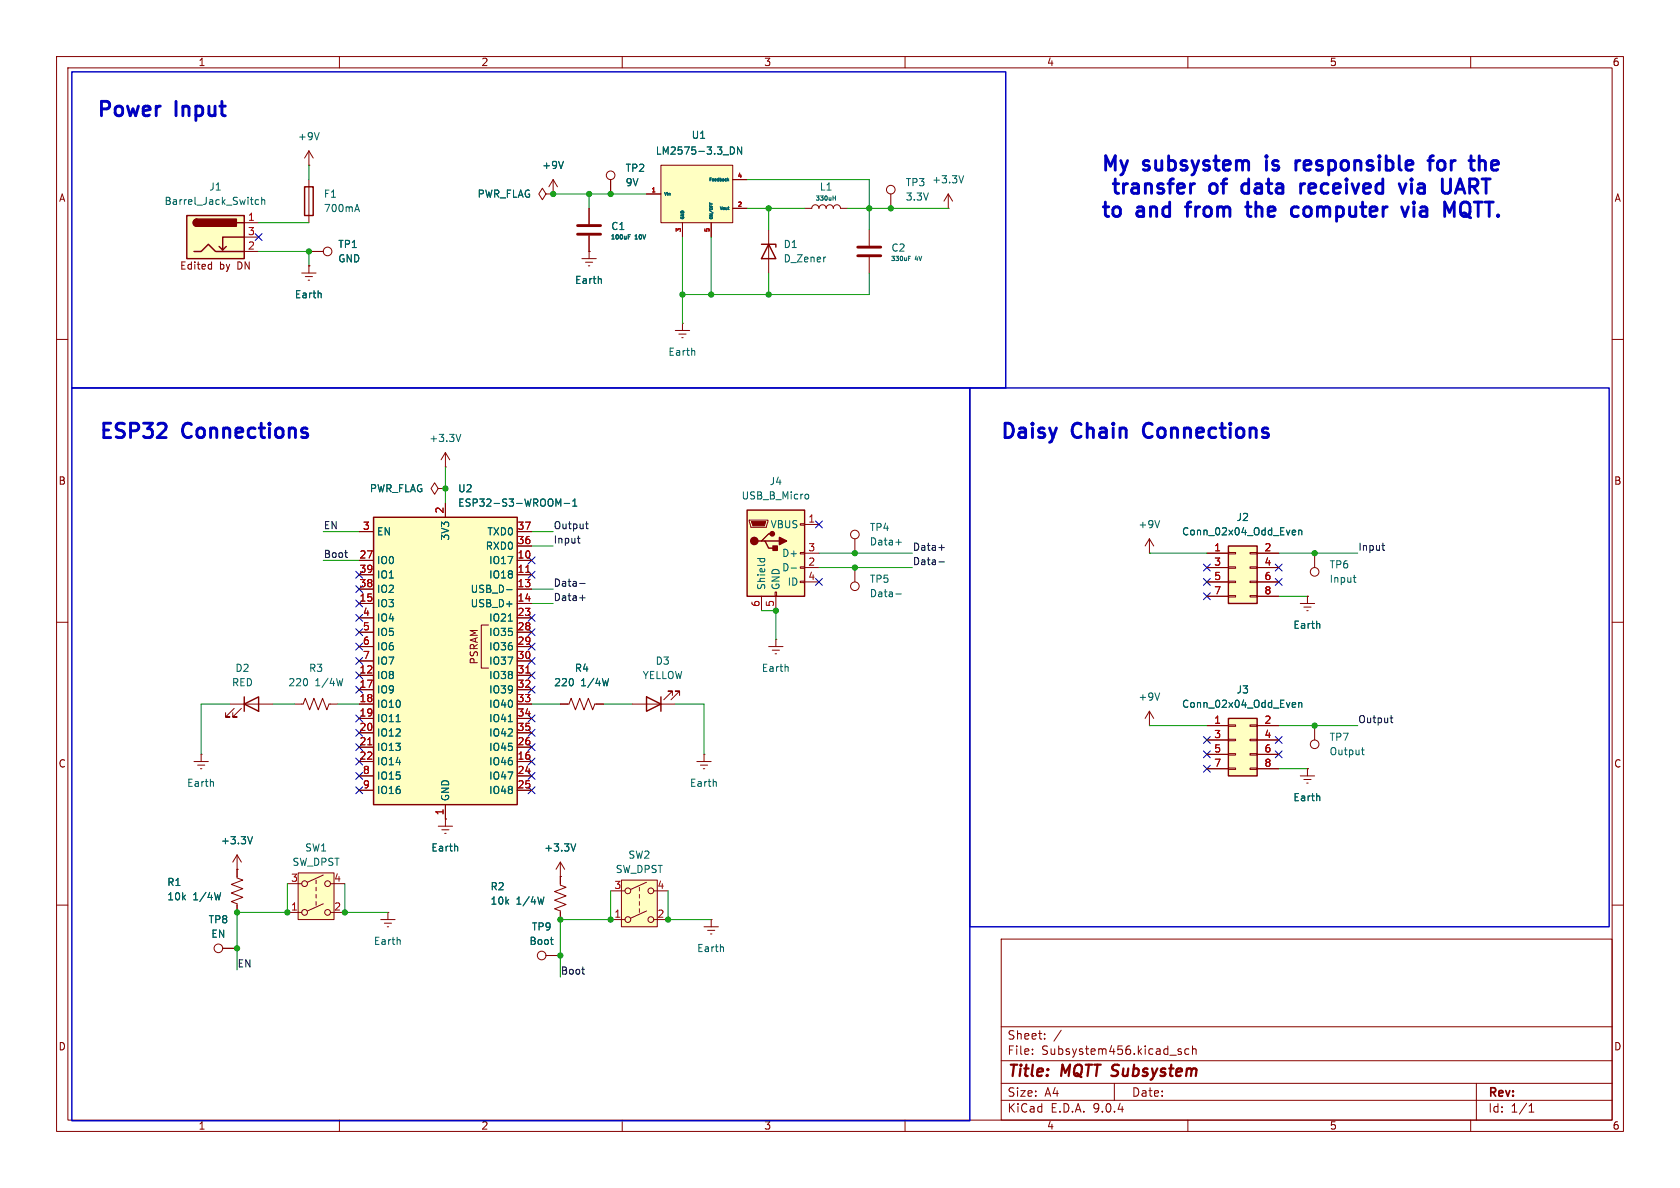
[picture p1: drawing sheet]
<svg xmlns="http://www.w3.org/2000/svg" width="297mm" height="210mm" viewBox="0 0 297 210" stroke-linecap="round" stroke-linejoin="round" font-family="sans-serif">
<g fill="none" stroke="#840000" stroke-width=".18">
<path d="M10 10h277v190h-277zM12 12h273v186h-273zM60 10v2M110 10v2M160 10v2M210 10v2M260 10v2M10 60h2M285 60h2M151.1 95.3v2.5M10 110h2M135.9 114.3h2.5"/>
<path d="M136.5 114.9h1.3M137 115.6h.3M137.2 113h.1M137.2 113v1.3M151.1 100.3v2.6M285 110h2M229.9 137.2h2.5M230.5 137.8h1.3M231 138.4h.3M231.1 135.9h.1M231.1 135.9v1.3M99.1 152.4v4.1l1 .3-2.1 .8 2.1 .8-2.1 .7 2.1 .8-2.1 .8 1.1 .3v1.6"/>
<path d="M99.1 154.9h.1M99.1 152.4l-.8 1.3M99.1 152.4l.7 1.3M10 160h2M177 166h108v32h-108zM285 160h2M60 198v2M110 198v2M160 198v2M177 194.5h108M177 191.5h108M177 187.5h108"/>
<path d="M177 181.5h108M182.5 186.3v.1M182.5 185.5v.1M184.7 183.6v.1M184.7 182.8v.1M187.6 182.1l-1.3 2M197 191.5v3M208.3 185.8l.5 .2 .1 .2-.2 .2-.5-.1M208.3 185.5h.5M210 198v2M210.2 185.5l-.5-.1-.2 .3v.4l.1 .2h.6M210.8 185.5l.2-.1 .4 .1 .1 .9"/>
<path d="M210.8 184.9v1.5M260 198v2M261 191.5v6.5M270.3 196.6h.9M270.3 195.5l.4-.4v1.5"/>
<circle cx="151.1" cy="94.5" r=".76"/>
<circle cx="151.1" cy="103.6" r=".76"/>
</g>
<path d="M158.4 95.9h.9M139.3 117.9v.8M158.4 105h.9M96.2 158.6l-.3 1.2M101.8 149.2l-.4 1.2M233.3 140.8v.7" fill="none" stroke="#006464" stroke-width=".18"/>
<path d="M33 38.1h10.2v7.6h-10.2z" fill="#ffffc2"/>
<path d="M33 38.1h10.2v7.6h-10.2zM34.8 38.7a.64 .64 0 0 0-.6 .7 .64 .64 0 0 0 .6 .6M41.9 39.4h1.3M34.3 44.5h1.3l1.2-1.3 1.3 1.3h5.1M40 43.6l-.6 .6M43.2 41.9h-3.8v2.3l-.7-.6M114.3 123.2l2.5 1.3-2.5 1.2zM116.8 123.2v2.5" fill="none" stroke="#840000" stroke-width=".25"/>
<g fill="#840000" stroke="#840000" stroke-width=".25">
<path d="M34.3 38.9l.5-.2v1.3a.63 .63 0 0 1-.6-.4 .63 .63 0 0 1 .1-.7z"/>
<path d="M34.8 38.7h7v1.3h-7z"/>
</g>
<path d="M43.2 39.4h2.5M37 46.7l.4 .1M37.4 46.3v1.3M37.4 47.5l-.4 .1M43.2 41.9h2.5M43.2 44.5h2.5M111.8 124.5h7.6M118.9 122.9v-.7h-.8h.8l-1.6 1.5M120.1 122.9v-.7h-.7h.7l-1.5 1.5" fill="none" stroke="#840000" stroke-width=".18"/>
<path d="M45.7 35.4l-.3-.1-.3 .2 .1 .6h.5M46.3 35.4l.1-.1 .3 .1 .1 .7M46.3 34.9v1.2" fill="none" stroke="#006464" stroke-width=".18"/>
<path d="M66 91.4h25.4v50.8h-25.4z" fill="#ffffc2"/>
<path d="M66 91.4h25.4v50.8h-25.4z" fill="none" stroke="#840000" stroke-width=".25"/>
<g fill="none" stroke="#840000" stroke-width=".18">
<path d="M63.5 94h2.5M63.5 99.1h2.5M77.5 86.4l-.7-1.1-.6 1.1 .6 1 .7-1h1.2M78.7 86.4h.1M78.7 88.9v2.5M91.4 94h2.6M91.4 99.1h2.6M91.4 96.5h2.6M63.5 101.6h2.5M63.5 104.1h2.5M63.5 106.7h2.5M63.5 109.2h2.5"/>
<path d="M63.5 111.8h2.5M63.5 114.3h2.5M63.5 116.8h2.5M63.5 119.4h2.5M86.4 110.5h-1.3v7.6h1.3M91.4 101.6h2.6M91.4 104.1h2.6M91.4 106.7h2.6M91.4 109.2h2.6M91.4 111.8h2.6M91.4 114.3h2.6M91.4 116.8h2.6"/>
<path d="M91.4 119.4h2.6M52.1 124.5h1.5l.4-1.1 .7 2.1 .8-2.1 .8 2.1 .7-2.1 .8 2.1 .4-1h1.5M63.5 121.9h2.5M63.5 124.5h2.5M63.5 127h2.5M63.5 129.5h2.5M63.5 132.1h2.5M63.5 134.6h2.5M63.5 137.2h2.5M63.5 139.7h2.5M91.4 121.9h2.6M91.4 124.5h2.6"/>
<path d="M91.4 127h2.6M91.4 129.5h2.6M91.4 132.1h2.6M91.4 134.6h2.6M91.4 137.2h2.6M91.4 139.7h2.6M123.2 134.6h2.5M123.8 135.3h1.3M124.3 135.9h.3M124.5 133.4h.1M124.5 133.4v1.2M78.7 142.2v2.6"/>
<path d="M124.5 163.8h2.5M125.1 164.5h1.3M125.6 165.1h.3M125.7 162.6h.1M125.7 162.6v1.2"/>
</g>
<path d="M98.7 89.1l.4-.9v1.3M99.7 89h1M101.3 89.5h.7M101.3 88.6l.3-.4v1.3M60.6 120l-.3 1.2M89.6 104.2h.9M89.9 109.8h.7M70 127.6h.8M89.9 127.6h.7M126.6 138.2v.8M127.8 167.4l.1 .8" fill="none" stroke="#006464" stroke-width=".18"/>
<path d="M93 101.2h.7M93 119h.7M65 131.7h.7" fill="none" stroke="#a90000" stroke-width=".18"/>
<path d="M109.9 155.6h6.3v8.2h-6.3z" fill="#ffffc2"/>
<g fill="none" stroke="#840000" stroke-width=".18">
<path d="M104.1 36.8v2.8M107.9 31.8v2.5M102.9 45.7h2.5M103.5 46.4h1.3M104 47h.3M104.1 44.5h.1M104.1 41.7v4M119.4 58.4h2.5M120 59.1h1.3M120.5 59.7h.3M120.6 57.2h.1M120.6 57.2v1.2"/>
<path d="M153.7 40.6v2.8M153.7 45.5v2.8M78.7 82.6h.1M78.7 80l-.7 1.3M78.7 80l.8 1.3M78.7 80v2.6M203.2 97.8h.1M203.2 95.3l-.8 1.2M203.2 95.3l.8 1.2M203.2 95.3v2.5M40.6 124.5h7.7M41.4 125.2l-1.5 1.5h.7h-.7v-.7"/>
<path d="M42.7 125.2l-1.6 1.5h.8h-.8v-.7M99.1 124.5h1.5l.4-1.1 .7 2.1 .8-2.1 .8 2.1 .7-2.1 .8 2.1 .4-1h1.5M107.9 157.5h2.6M109.9 155.6h6.3v8.2h-6.3zM113 156.8v.7M113 158.1v.7M113 159.4v.6M114.3 156l-2.8 1.2M115.6 157.5h2.5M39.4 167.6h2.5M107.9 162.6h2.6M113 160.7v.6"/>
<path d="M114.3 161l-2.8 1.3M115.6 162.6h2.5"/>
<circle cx="107.9" cy="31" r=".76"/>
<circle cx="111" cy="157.5" r=".51"/>
<circle cx="115.1" cy="157.5" r=".51"/>
<circle cx="38.6" cy="167.6" r=".76"/>
<circle cx="111" cy="162.6" r=".51"/>
<circle cx="115.1" cy="162.6" r=".51"/>
</g>
<path d="M106.3 49.3v.8M111.1 41.9h.2M111.1 41.5h.3M160.6 45.7h.2M160.6 45.3h.4M81.5 76.8l-.5 1.2M122.8 62v.8M205 92l-.4 1.3M107.6 120l-.3 1.2" fill="none" stroke="#006464" stroke-width=".18"/>
<path d="M102.1 39.9h4.1M102.1 41.4h4.1M151.6 43.7h4.1M151.6 45.2h4.1" fill="none" stroke="#840000" stroke-width=".51"/>
<path d="M43.2 124.5l2.5-1.3v2.5zM43.2 123.2v2.5" fill="none" stroke="#840000" stroke-width=".25"/>
<path d="M116.8 29.2h12.7v10.2h-12.7z" fill="#ffffc2"/>
<path d="M114.3 34.3h2.5M116.8 29.2h12.7v10.2h-12.7zM120.6 39.4v2.5M125.7 39.4v2.5M129.5 31.8h2.6M129.5 36.8h2.6" fill="none" stroke="#840000" stroke-width=".18"/>
<g fill="none" stroke="#006464" stroke-width=".18">
<path d="M117.5 34l.2 .5 .1-.5M118 34h.1M118 34v.1M125.4 37.2l.7 .4M125.4 35.8v.3M125.7 35.9v.2M125.8 31.5h-.3v.5M127 31.5v.5M127.3 31.5v.5M127.3 36.5l.2 .6 .2-.6M128.6 31.5v.5M128.7 36.7h.2"/>
<path d="M128.7 31.8l.1 .2M128.8 36.5v.5l.1 .1M128.8 31.6l-.2 .2M129.1 26a.64 .64 0 0 1 .8 .6 .64 .64 0 0 1-.8 .6M131.1 26v1.2l-.7-1.2v1.2"/>
</g>
<path d="M217.2 96.5h5v10.2h-5z" fill="#ffffc2"/>
<path d="M217.2 96.5h5v10.2h-5z" fill="none" stroke="#840000" stroke-width=".25"/>
<g fill="none" stroke="#840000" stroke-width=".18">
<path d="M213.4 97.8h3.8M217.2 97.7h1.2v.2h-1.2zM221 97.7h1.2v.2h-1.2zM222.2 97.8h3.9M232.4 97.8v2.5M213.4 100.3h3.8M213.4 102.9h3.8M213.4 105.4h3.8M217.2 100.2h1.2v.3h-1.2zM217.2 102.7h1.2v.3h-1.2zM217.2 105.3h1.2v.2h-1.2zM221 100.2h1.2v.3h-1.2z"/>
<path d="M221 102.7h1.2v.3h-1.2zM221 105.3h1.2v.2h-1.2zM222.2 100.3h3.9M222.2 102.9h3.9M222.2 105.4h3.9M229.9 106.7h2.5M230.5 107.3h1.3M231 108h.3M231.1 105.4h.1M231.1 105.4v1.3M203.2 128.3h.1M203.2 125.7l-.8 1.3"/>
<path d="M203.2 125.7l.8 1.3M203.2 125.7v2.6M232.4 128.3v2.5"/>
<circle cx="232.4" cy="101.1" r=".76"/>
<circle cx="232.4" cy="131.6" r=".76"/>
</g>
<path d="M228.6 93.7l.4 .1 .1 .2-.7 .1M229 94.5l-.4 .1M229.6 93.8l.2-.1 .3 .1v.8M229.6 93.7v.9M233.3 110.3v.8M239.2 102.1h.5M239.4 102.8l.3 .1M205 122.5l-.4 1.3M240.7 132.6h.5M240.9 132.2v1l.3 .2" fill="none" stroke="#006464" stroke-width=".18"/>
<path d="M217.2 127h5v10.2h-5z" fill="#ffffc2"/>
<path d="M53.8 33h1.6v5.1h-1.6zM217.2 127h5v10.2h-5z" fill="none" stroke="#840000" stroke-width=".25"/>
<g fill="none" stroke="#840000" stroke-width=".18">
<path d="M54.6 29.2h.1M54.6 26.7l-.8 1.2M54.6 26.7l.8 1.2M54.6 26.7v2.5M54.6 31.8v7.6M97.8 34.3h.1M97.8 31.8l-.8 1.2M97.8 31.8l.8 1.2M97.8 31.8v2.5M167.6 36.8h.1M167.6 34.3l-.7 1.3M167.6 34.3l.8 1.3"/>
<path d="M167.6 34.3v2.5M54.6 44.5h2.5M213.4 128.3h3.8M213.4 130.8h3.8M213.4 133.4h3.8M213.4 135.9h3.8M217.2 128.1h1.2v.3h-1.2zM217.2 130.7h1.2v.2h-1.2zM217.2 133.2h1.2v.3h-1.2zM217.2 135.8h1.2v.2h-1.2zM221 128.1h1.2v.3h-1.2zM221 130.7h1.2v.2h-1.2z"/>
<path d="M221 133.2h1.2v.3h-1.2zM221 135.8h1.2v.2h-1.2zM222.2 128.3h3.9M222.2 130.8h3.9M222.2 133.4h3.9M222.2 135.9h3.9"/>
<circle cx="57.9" cy="44.4" r=".76"/>
</g>
<path d="M56.4 23.4l-.4 1.3M62.8 37h.6M63.1 36.1l.5 1.3M99.6 28.5l-.4 1.3M170.4 31.1l-.5 1.2M228.6 124.2l.4 .1 .1 .2-.7 .1M229 125h-.4M229.6 124.3l.2-.1 .3 .1v.7M229.6 124.2v.8" fill="none" stroke="#006464" stroke-width=".18"/>
<path d="M52.7 154.3h6.4v8.3h-6.4z" fill="#ffffc2"/>
<g fill="none" stroke="#840000" stroke-width=".18">
<path d="M96.5 34.3l-.6-1-.7 1 .7 1 .6-1h1.3M97.8 34.3h.1M142.2 36.8h1.3a.64 .64 0 0 1 .6-.6 .64 .64 0 0 1 .7 .6 .64 .64 0 0 1 .6-.6 .64 .64 0 0 1 .6 .6 .64 .64 0 0 1 .7-.6 .64 .64 0 0 1 .6 .6 .64 .64 0 0 1 .7-.6 .64 .64 0 0 1 .6 .6h1.3M157.5 34.3v2.5M53.3 48.3h2.6M54 48.9h1.2M54.5 49.5h.2M54.6 47h.1M54.6 47v1.3M135.9 40.6v7.7M34.3 134.6h2.5M34.9 135.3h1.3"/>
<path d="M35.4 135.9h.3M35.6 133.4h.1M35.6 133.4v1.2M41.9 151.1v4.1l1 .4-2 .7 2 .8-2 .8 2 .7-2 .8 1 .4v1.5M41.9 153.7h.1M41.9 151.1l-.8 1.3M41.9 151.1l.8 1.3M50.8 156.2h2.5M52.7 154.3h6.4v8.3h-6.4zM55.9 155.6v.6M55.9 156.8v.7M55.9 158.1v.7"/>
<path d="M55.9 159.4v.6M57.1 154.7l-2.7 1.3M57.1 159.8l-2.7 1.2M58.4 156.2h2.6M77.5 146.1h2.5M78.1 146.7h1.3M78.6 147.3h.3M78.7 144.8h.1M78.7 144.8v1.3M50.8 161.3h2.5M58.4 161.3h2.6M67.3 162.6h2.5"/>
<path d="M67.9 163.2h1.3M68.5 163.8h.2M68.6 161.3h.1M68.6 161.3v1.3M96.5 168.9h2.6"/>
<circle cx="157.5" cy="33.5" r=".76"/>
<circle cx="53.8" cy="156.2" r=".51"/>
<circle cx="57.9" cy="156.2" r=".51"/>
<circle cx="53.8" cy="161.3" r=".51"/>
<circle cx="57.9" cy="161.3" r=".51"/>
<circle cx="95.8" cy="168.9" r=".76"/>
</g>
<path d="M147.3 35h.4M147.7 34.6v.8M56.7 51.9l.1 .7M145.9 45.5h.1M37.7 138.2v.8M39 157.8l-.3 1.3M44.6 147.9l-.4 1.3M80.9 149.7v.7M70.7 166.2l.1 .7M97.3 166.1h.5M97.7 166.9h.1" fill="none" stroke="#006464" stroke-width=".18"/>
<path d="M134.6 43.2h2.6v.5M135.9 43.2l1.3 2.5h-2.6z" fill="none" stroke="#840000" stroke-width=".25"/>
<path d="M132.1 90.2h10.1v15.2h-10.1z" fill="#ffffc2"/>
<path d="M132.1 90.2h10.1v15.2h-10.1zM134.6 95.6h.7l.6 1.3h1.3M135.3 95.6h2.5M136.5 94.4h-.6l-1.3 1.2h-.6" fill="none" stroke="#840000" stroke-width=".25"/>
<g fill="none" stroke="#840000" stroke-width=".18">
<path d="M97.8 34.3h.1M104.1 36.8v2.8M107.9 31.8v2.5M114.3 34.3h2.5M120.6 39.4v2.5M125.7 39.4v2.5M129.5 31.8h2.6M129.5 36.8h2.6M54.6 47h.1M54.6 44.5h2.5M104.1 44.5h.1M104.1 41.7v2.8"/>
<path d="M63.5 94h2.5M63.5 99.1h2.5M78.7 86.4h.1M78.7 88.9v2.5M91.4 94h2.6M91.4 99.1h2.6M91.4 96.5h2.6M132.5 91.9h3.3v.3l-.3 1h-2.8zM141.5 92.6h.7v.2h-.7zM141.5 97.7h.7v.2h-.7zM142.2 92.7h2.6M142.2 97.8h2.6"/>
<path d="M213.4 97.8h3.8M222.2 97.8h3.9M63.5 101.6h2.5M63.5 104.1h2.5M63.5 106.7h2.5M63.5 109.2h2.5M63.5 111.8h2.5M63.5 114.3h2.5M63.5 116.8h2.5M63.5 119.4h2.5M91.4 101.6h2.6M91.4 104.1h2.6"/>
<path d="M91.4 106.7h2.6M91.4 109.2h2.6M91.4 111.8h2.6M91.4 114.3h2.6M91.4 116.8h2.6M91.4 119.4h2.6M134.6 105.4v2.6M137 104.6h.3v.8h-.3zM137.2 105.4v2.6M141.5 100.2h.7v.3h-.7zM141.5 102.7h.7v.3h-.7zM142.2 100.3h2.6"/>
<path d="M142.2 102.9h2.6M213.4 100.3h3.8M213.4 102.9h3.8M213.4 105.4h3.8M222.2 100.3h3.9M222.2 102.9h3.9M222.2 105.4h3.9M231.1 105.4h.1M63.5 121.9h2.5M63.5 124.5h2.5M63.5 127h2.5M63.5 129.5h2.5"/>
<path d="M63.5 132.1h2.5M63.5 134.6h2.5M63.5 137.2h2.5M63.5 139.7h2.5M91.4 121.9h2.6M91.4 124.5h2.6M91.4 127h2.6M91.4 129.5h2.6M91.4 132.1h2.6M91.4 134.6h2.6M91.4 137.2h2.6M91.4 139.7h2.6"/>
<path d="M99.1 124.5h1.2M105.4 124.5h1.3M213.4 128.3h3.8M213.4 130.8h3.8M213.4 133.4h3.8M213.4 135.9h3.8M222.2 128.3h3.9M222.2 130.8h3.9M222.2 133.4h3.9M222.2 135.9h3.9M231.1 135.9h.1M41.9 153.7h.1"/>
<path d="M41.9 153.7v1.2M78.7 144.8h.1M78.7 142.2v2.6M99.1 154.9h.1M99.1 154.9v1.3M39.4 167.6h2.5M41.9 160v1.3M96.5 168.9h2.6M99.1 161.3v1.3"/>
</g>
<path d="M132.8 92.2h2.6l-.3 .8h-2z" fill="#840000" stroke="#840000" stroke-width=".18"/>
<g fill="#840000" stroke="#840000" stroke-width=".25">
<path d="M136.7 96.5h.7v.8h-.7z"/>
<path d="M137.8 95l1.3 .6-1.3 .7z"/>
<circle cx="133.3" cy="95.6" r=".63"/>
<circle cx="136.5" cy="94.4" r=".38"/>
</g>
<g fill="none" stroke="#006464" stroke-width=".18">
<path d="M99.6 28.5l-.4 1.3M117.5 34l.2 .5 .1-.5M118 34h.1M118 34v.1M125.4 37.2l.7 .4M125.4 35.8v.3M125.7 35.9v.2M125.8 31.5h-.3v.5M127 31.5v.5M127.3 31.5v.5M127.3 36.5l.2 .6 .2-.6M128.6 31.5v.5"/>
<path d="M128.7 36.7h.2M128.7 31.8l.1 .2M128.8 36.5v.5l.1 .1M128.8 31.6l-.2 .2M129.1 26a.64 .64 0 0 1 .8 .6 .64 .64 0 0 1-.8 .6M131.1 26v1.2l-.7-1.2v1.2M56.7 51.9l.1 .7M106.3 49.3v.8M111.1 41.9h.2M111.1 41.5h.3M98.7 89.1l.4-.9v1.3M99.7 89h1"/>
<path d="M101.3 89.5h.7M101.3 88.6l.3-.4v1.3M133.9 98.7h1.3M134.4 98.7v.4M135.1 98.7l.1 .4M142.5 87.4h.3l.2 .2-.1 .5-.4 .1M228.6 93.7l.4 .1 .1 .2-.7 .1M229 94.5l-.4 .1M229.6 93.8l.2-.1 .3 .1v.8M229.6 93.7v.9M89.6 104.2h.9M89.9 109.8h.7"/>
<path d="M107.6 120l-.3 1.2M139.9 100.4h.9M233.3 110.3v.8M70 127.6h.8M89.9 127.6h.7M228.6 124.2l.4 .1 .1 .2-.7 .1M229 125h-.4M229.6 124.2v.8M229.6 124.3l.2-.1 .3 .1v.7M39 157.8l-.3 1.3M44.6 147.9l-.4 1.3M80.9 149.7v.7"/>
<path d="M96.2 158.6l-.3 1.2M101.8 149.2l-.4 1.2M233.3 140.8v.7M97.3 166.1h.5M97.7 166.9h.1"/>
</g>
<g fill="none" stroke="#0f0f0f" stroke-width=".18">
<path d="M60.9 97.7h.5M61.3 98.5h.1M102.1 95.2h.4M102.3 95.9l.2 .1M103.5 92.6h.5M103.7 92.2v1.1l.3 .2M166 99.3h1M166 96.8h1M244.3 96.4h.5M244.5 97.2l.3 .1M102.5 103.1h1M102.5 105.7h1"/>
<path d="M245.8 126.9h.4M245.9 126.5v1.1l.3 .2M102.8 171.4h.5M103.2 172.2h.1"/>
</g>
<g fill="none" stroke="#009600" stroke-width=".18">
<path d="M45.7 39.4h8.9M54.6 29.2v2.6M97.8 34.3h16.5M104.1 34.3v2.5M132.1 36.8h10.1M132.1 31.8h21.6v8.8M135.9 36.8v3.8M149.9 36.8h17.7M45.7 44.5h8.9v2.5M120.6 41.9v15.3M125.7 41.9v10.2M135.9 48.3v3.8"/>
<path d="M153.7 48.3v3.8h-33.1M57.1 94h6.4M57.1 99.1h6.4M78.7 82.6v6.3M94 94h3.8M94 96.5h3.8M144.8 97.8h16.5M203.2 97.8h10.2M226.1 97.8h13.9M94 106.7h3.8M94 104.1h3.8M134.6 108h2.6v5"/>
<path d="M144.8 100.3h16.5M226.1 105.4h5M40.6 124.5h-5v8.9M48.3 124.5h3.8M59.7 124.5h3.8M94 124.5h5.1M106.7 124.5h5.1M119.4 124.5h5.1v8.9M203.2 128.3h10.2M226.1 128.3h13.9M226.1 135.9h5M50.8 156.2v5.1h-8.9v10.2"/>
<path d="M61 156.2v5.1h7.6M107.9 157.5v5.1h-8.8v10.1M118.1 157.5v5.1h7.6"/>
</g>
<g fill="none" stroke="#000084" stroke-width=".18">
<path d="M45.1 41.3l1.2 1.2M46.3 41.3l-1.2 1.2M93.4 98.5l1.2 1.2M94.6 98.5l-1.2 1.2M144.2 92.1l1.2 1.2M145.4 92.1l-1.2 1.2M212.8 99.7l1.2 1.2M214 99.7l-1.2 1.2M225.5 99.7l1.2 1.2M226.7 99.7l-1.2 1.2M62.9 113.7l1.2 1.2M62.9 103.5l1.2 1.2"/>
<path d="M62.9 106.1l1.2 1.2M62.9 108.6l1.2 1.2M62.9 116.2l1.2 1.2M62.9 118.8l1.2 1.2M62.9 111.2l1.2 1.2M62.9 101l1.2 1.2M64.1 113.7l-1.2 1.2M64.1 103.5l-1.2 1.2M64.1 106.1l-1.2 1.2M64.1 108.6l-1.2 1.2M64.1 116.2l-1.2 1.2M64.1 118.8l-1.2 1.2"/>
<path d="M64.1 111.2l-1.2 1.2M64.1 101l-1.2 1.2M93.4 101l1.2 1.2M93.4 111.2l1.2 1.2M93.4 108.6l1.2 1.2M93.4 113.7l1.2 1.2M93.4 118.8l1.2 1.2M93.4 116.2l1.2 1.2M94.6 101l-1.2 1.2M94.6 111.2l-1.2 1.2M94.6 108.6l-1.2 1.2M94.6 113.7l-1.2 1.2"/>
<path d="M94.6 118.8l-1.2 1.2M94.6 116.2l-1.2 1.2M144.2 102.3l1.2 1.2M145.4 102.3l-1.2 1.2M212.8 102.3l1.2 1.2M212.8 104.8l1.2 1.2M214 102.3l-1.2 1.2M214 104.8l-1.2 1.2M225.5 102.3l1.2 1.2M226.7 102.3l-1.2 1.2M62.9 128.9l1.2 1.2M62.9 131.5l1.2 1.2"/>
<path d="M62.9 136.6l1.2 1.2M62.9 126.4l1.2 1.2M62.9 134l1.2 1.2M62.9 139.1l1.2 1.2M62.9 121.3l1.2 1.2M64.1 128.9l-1.2 1.2M64.1 131.5l-1.2 1.2M64.1 136.6l-1.2 1.2M64.1 126.4l-1.2 1.2M64.1 139.1l-1.2 1.2M64.1 134l-1.2 1.2M64.1 121.3l-1.2 1.2"/>
<path d="M93.4 128.9l1.2 1.2M93.4 121.3l1.2 1.2M93.4 126.4l1.2 1.2M93.4 134l1.2 1.2M93.4 131.5l1.2 1.2M93.4 139.1l1.2 1.2M93.4 136.6l1.2 1.2M94.6 128.9l-1.2 1.2M94.6 121.3l-1.2 1.2M94.6 126.4l-1.2 1.2M94.6 134l-1.2 1.2M94.6 131.5l-1.2 1.2"/>
<path d="M94.6 139.1l-1.2 1.2M94.6 136.6l-1.2 1.2M212.8 135.3l1.2 1.2M212.8 130.2l1.2 1.2M212.8 132.7l1.2 1.3M214 135.3l-1.2 1.2M214 130.2l-1.2 1.2M214 132.7l-1.2 1.3M225.5 130.2l1.2 1.2M225.5 132.7l1.2 1.3M226.7 130.2l-1.2 1.2M226.7 132.7l-1.2 1.3"/>
</g>
<g fill="none" stroke="#0000c2" stroke-width=".51">
<path d="M209.6 36.6h.9M210.5 32.5v1.7M210.6 32.7l-.1 .3M220.2 36.6h1M220.6 35.7v2.2l.1 .2 .5 .2M223.9 27.5l-.1 .2 .1 .1M228.8 36.6l.7 .1M229.1 28.4v1.7M229.5 38.1l-.7 .2M229.8 28.4a.65 .65 0 0 0-.7 .5M229.9 32.5v1.7M230.1 32.7l-.2 .3"/>
<path d="M247.4 32.5l.6 1.7 .6-1.7M249 36.6l-.6 1.7M250 36.6v1.7M252.4 28.4h1M253.4 27.5l-.5 .2-.1 .2v2.2M254.6 28.4l-.5 .5v.7l.5 .5M257.5 33.4h1.2M258.1 31.6l-.8 2.6M258.3 36.1a1.97 1.97 0 0 0 .2 2l.3 .2 .7-.2-.3-.3-.5-.1M261.6 28.5l.3-.1 .6 .1 .1 .3v1.3M27.8 77.4h1.6M29.2 75.1l.2 .2-.2 .6"/>
</g>
<path d="M12.7 12.7h165.1v55.9h-165.1zM12.7 68.6h158.7v129.5h-158.7zM171.4 68.6h113.1v95.2h-113.1z" fill="none" stroke="#0000c2" stroke-width=".25"/>
<path d="M93 101.2h.7M93 119h.7M65 131.7h.7" fill="none" stroke="#a90000" stroke-width=".18"/>
<g fill="#009600" stroke="#009600" stroke-width=".18">
<circle cx="232.4" cy="97.8" r=".46"/>
<circle cx="232.4" cy="128.3" r=".46"/>
<circle cx="151.1" cy="97.8" r=".46"/>
<circle cx="151.1" cy="100.3" r=".46"/>
<circle cx="137.2" cy="108" r=".46"/>
<circle cx="41.9" cy="167.6" r=".46"/>
<circle cx="41.9" cy="161.3" r=".46"/>
<circle cx="61" cy="161.3" r=".46"/>
<circle cx="50.8" cy="161.3" r=".46"/>
<circle cx="78.7" cy="86.4" r=".46"/>
<circle cx="97.8" cy="34.3" r=".46"/>
<circle cx="54.6" cy="44.5" r=".46"/>
<circle cx="104.1" cy="34.3" r=".46"/>
<circle cx="107.9" cy="34.3" r=".46"/>
<circle cx="120.6" cy="52.1" r=".46"/>
<circle cx="135.9" cy="36.8" r=".46"/>
<circle cx="157.5" cy="36.8" r=".46"/>
<circle cx="153.7" cy="36.8" r=".46"/>
<circle cx="125.7" cy="52.1" r=".46"/>
<circle cx="135.9" cy="52.1" r=".46"/>
<circle cx="118.1" cy="162.6" r=".46"/>
<circle cx="107.9" cy="162.6" r=".46"/>
<circle cx="99.1" cy="162.6" r=".46"/>
<circle cx="99.1" cy="168.9" r=".46"/>
</g>
<g font-size="3.5" fill="#0000c2">
<text x="16.8" y="21.3">Power</text>
<text x="31" y="21.3">Input</text>
<text x="194.4" y="31">My</text>
<text x="196.1" y="35.1">transfer</text>
<text x="202.1" y="31">subsystem</text>
<text x="213.9" y="35.1">of</text>
<text x="220.6" y="35.1">data</text>
<text x="224.8" y="31">is</text>
<text x="231" y="31">responsible</text>
<text x="231.9" y="35.1">received</text>
<text x="250.6" y="35.1">via</text>
<text x="255.8" y="31">for</text>
<text x="258.9" y="35.1">UART</text>
<text x="264" y="31">the</text>
<text x="194.3" y="39.1">to</text>
<text x="201" y="39.1">and</text>
<text x="210.8" y="39.1">from</text>
<text x="222.5" y="39.1">the</text>
<text x="231.4" y="39.1">computer</text>
<text x="252" y="39.1">via</text>
<text x="260.4" y="39.1">MQTT.</text>
<text x="17.2" y="78.2">ESP32</text>
<text x="32.3" y="78.2">Connections</text>
<text x="176.6" y="78.2">Daisy</text>
<text x="189.6" y="78.2">Chain</text>
<text x="203.2" y="78.2">Connections</text>
</g>
<g font-size="2.8" fill="#840000">
<text x="178" y="190.9">Title:</text>
<text x="187.7" y="190.9">MQTT Subsystem</text>
</g>
<g font-size="2.1" fill="#840000">
<text x="178" y="184">Sheet:</text>
<text x="178" y="186.7">File:</text>
<text x="184.1" y="186.7">Subsystem456.kicad_sch</text>
<text x="178" y="196.9">KiCad</text>
<text x="178" y="194.1">Size:</text>
<text x="184.7" y="194.1">A4</text>
<text x="185.7" y="196.9">E.D.A.</text>
<text x="193.3" y="196.9">9.0.4</text>
<text x="200" y="194.1">Date:</text>
<text x="263" y="194.3">Rev:</text>
<text x="263" y="196.9">Id:</text>
<text x="267.1" y="196.9">1/1</text>
</g>
<g font-size="1.8" fill="#840000">
<text x="35" y="11.9">1</text>
<text x="85" y="11.9">2</text>
<text x="135" y="11.9">3</text>
<text x="185" y="11.9">4</text>
<text x="235" y="11.9">5</text>
<text x="285" y="11.9">6</text>
<text x="10.3" y="35.9">A</text>
<text x="285.3" y="35.9">A</text>
<text x="31.7" y="47.9">Edited</text>
<text x="38.8" y="47.9">by</text>
<text x="42.1" y="47.9">DN</text>
<text x="10.3" y="85.9">B</text>
<text x="285.3" y="85.9">B</text>
<text x="84.7" y="117.5" transform="rotate(-90 84.7 117.5)">PSRAM</text>
<text x="10.3" y="135.9">C</text>
<text x="285.3" y="135.9">C</text>
<text x="10.3" y="185.9">D</text>
<text x="285.3" y="185.9">D</text>
<text x="35" y="199.9">1</text>
<text x="85" y="199.9">2</text>
<text x="135" y="199.9">3</text>
<text x="185" y="199.9">4</text>
<text x="235" y="199.9">5</text>
<text x="285" y="199.9">6</text>
</g>
<g font-size="1.8" fill="#006464">
<text x="52.6" y="25">+9V</text>
<text x="115.8" y="27.5">LM2575-3.3_DN</text>
<text x="122.2" y="24.7">U1</text>
<text x="36.9" y="33.9">J1</text>
<text x="57.2" y="35.2">F1</text>
<text x="84.3" y="35.2">PWR_FLAG</text>
<text x="95.8" y="30.1">+9V</text>
<text x="110.5" y="30.6">TP2</text>
<text x="110.5" y="33.1">9V</text>
<text x="144.8" y="33.9">L1</text>
<text x="160" y="33.1">TP3</text>
<text x="160" y="35.7">3.3V</text>
<text x="164.7" y="32.6">+3.3V</text>
<text x="29" y="36.4">Barrel_Jack_Switch</text>
<text x="57.2" y="37.7">700mA</text>
<text x="108" y="40.9">C1</text>
<text x="59.7" y="44">TP1</text>
<text x="59.7" y="46.6">GND</text>
<text x="138.4" y="44">D1</text>
<text x="138.4" y="46.6">D_Zener</text>
<text x="157.5" y="44.7">C2</text>
<text x="52" y="52.9">Earth</text>
<text x="101.6" y="50.4">Earth</text>
<text x="118.1" y="63.1">Earth</text>
<text x="75.8" y="78.3">+3.3V</text>
<text x="65.3" y="87.2">PWR_FLAG</text>
<text x="80.9" y="87.2">U2</text>
<text x="80.9" y="89.8">ESP32-S3-WROOM-1</text>
<text x="131" y="88.5">USB_B_Micro</text>
<text x="136" y="86">J4</text>
<text x="66.5" y="94.8">EN</text>
<text x="79.6" y="95.7" transform="rotate(-90 79.6 95.7)">3V3</text>
<text x="86.1" y="94.8">TXD0</text>
<text x="136.1" y="93.6">VBUS</text>
<text x="153.7" y="94.1">TP4</text>
<text x="201.2" y="93.6">+9V</text>
<text x="208.9" y="94.8">Conn_02x04_Odd_Even</text>
<text x="218.5" y="92.3">J2</text>
<text x="66.5" y="99.9">IO0</text>
<text x="85.8" y="97.4">RXD0</text>
<text x="86.4" y="99.9">IO17</text>
<text x="138.2" y="98.7">D+</text>
<text x="138.2" y="101.2">D-</text>
<text x="153.7" y="96.6">Data+</text>
<text x="235" y="100.7">TP6</text>
<text x="66.5" y="102.5">IO1</text>
<text x="66.5" y="105">IO2</text>
<text x="66.5" y="107.5">IO3</text>
<text x="83.1" y="105">USB_D-</text>
<text x="83.1" y="107.5">USB_D+</text>
<text x="86.4" y="102.5">IO18</text>
<text x="135.5" y="104.4" transform="rotate(-90 135.5 104.4)">Shield</text>
<text x="138" y="104.4" transform="rotate(-90 138 104.4)">GND</text>
<text x="139.1" y="103.7">ID</text>
<text x="153.7" y="103.2">TP5</text>
<text x="153.7" y="105.8">Data-</text>
<text x="235" y="103.2">Input</text>
<text x="66.5" y="110.1">IO4</text>
<text x="66.5" y="112.6">IO5</text>
<text x="86.4" y="110.1">IO21</text>
<text x="86.4" y="112.6">IO35</text>
<text x="228.6" y="111.4">Earth</text>
<text x="41.5" y="119">D2</text>
<text x="54.5" y="119">R3</text>
<text x="66.5" y="115.2">IO6</text>
<text x="66.5" y="117.7">IO7</text>
<text x="86.4" y="115.2">IO36</text>
<text x="86.4" y="117.7">IO37</text>
<text x="101.5" y="119">R4</text>
<text x="115.8" y="117.7">D3</text>
<text x="134.6" y="119">Earth</text>
<text x="40.9" y="121.5">RED</text>
<text x="50.9" y="121.5">220</text>
<text x="55.7" y="121.5">1/4W</text>
<text x="66.5" y="120.2">IO8</text>
<text x="66.5" y="122.8">IO9</text>
<text x="66.5" y="125.3">IO10</text>
<text x="86.4" y="120.2">IO38</text>
<text x="86.4" y="122.8">IO39</text>
<text x="86.4" y="125.3">IO40</text>
<text x="97.9" y="121.5">220</text>
<text x="102.7" y="121.5">1/4W</text>
<text x="113.5" y="120.2">YELLOW</text>
<text x="201.2" y="124.1">+9V</text>
<text x="208.9" y="125.3">Conn_02x04_Odd_Even</text>
<text x="218.5" y="122.8">J3</text>
<text x="66.5" y="127.9">IO11</text>
<text x="66.5" y="130.4">IO12</text>
<text x="86.4" y="127.9">IO41</text>
<text x="86.4" y="130.4">IO42</text>
<text x="235" y="131.2">TP7</text>
<text x="66.5" y="132.9">IO13</text>
<text x="66.5" y="135.5">IO14</text>
<text x="86.4" y="132.9">IO45</text>
<text x="86.4" y="135.5">IO46</text>
<text x="235" y="133.7">Output</text>
<text x="33" y="139.3">Earth</text>
<text x="66.5" y="138">IO15</text>
<text x="66.5" y="140.6">IO16</text>
<text x="79.6" y="141.7" transform="rotate(-90 79.6 141.7)">GND</text>
<text x="86.4" y="138">IO47</text>
<text x="86.4" y="140.6">IO48</text>
<text x="121.9" y="139.3">Earth</text>
<text x="228.6" y="141.8">Earth</text>
<text x="39" y="149.5">+3.3V</text>
<text x="51.6" y="153.3">SW_DPST</text>
<text x="53.8" y="150.7">SW1</text>
<text x="76.2" y="150.7">Earth</text>
<text x="96.1" y="150.7">+3.3V</text>
<text x="108.8" y="154.5">SW_DPST</text>
<text x="111" y="152">SW2</text>
<text x="29.5" y="156.8">R1</text>
<text x="29.5" y="159.4">10k</text>
<text x="34.1" y="159.4">1/4W</text>
<text x="86.6" y="157.6">R2</text>
<text x="86.6" y="160.1">10k</text>
<text x="91.2" y="160.1">1/4W</text>
<text x="36.8" y="163.4">TP8</text>
<text x="37.3" y="166">EN</text>
<text x="66" y="167.2">Earth</text>
<text x="93.5" y="167.2">Boot</text>
<text x="93.9" y="164.7">TP9</text>
<text x="123.1" y="168.5">Earth</text>
</g>
<g font-size="1.8" fill="#a90000">
<text x="43.7" y="39.1">1</text>
<text x="43.7" y="41.7">3</text>
<text x="43.7" y="44.2">2</text>
<text x="64.1" y="93.7">3</text>
<text x="78.5" y="90.9" transform="rotate(-90 78.5 90.9)">2</text>
<text x="91.4" y="93.7">37</text>
<text x="142.8" y="92.5">1</text>
<text x="63.5" y="98.8">27</text>
<text x="63.5" y="101.3">39</text>
<text x="91.4" y="96.3">36</text>
<text x="91.4" y="98.8">10</text>
<text x="91.4" y="101.3">11</text>
<text x="142.8" y="97.5">3</text>
<text x="142.8" y="100.1">2</text>
<text x="214.6" y="97.5">1</text>
<text x="214.6" y="100.1">3</text>
<text x="223.4" y="97.5">2</text>
<text x="223.4" y="100.1">4</text>
<text x="63.5" y="103.9">38</text>
<text x="63.5" y="106.4">15</text>
<text x="91.4" y="103.9">13</text>
<text x="91.4" y="106.4">14</text>
<text x="134.4" y="107.4" transform="rotate(-90 134.4 107.4)">6</text>
<text x="136.9" y="107.4" transform="rotate(-90 136.9 107.4)">5</text>
<text x="142.8" y="102.6">4</text>
<text x="214.6" y="102.6">5</text>
<text x="214.6" y="105.2">7</text>
<text x="223.4" y="102.6">6</text>
<text x="223.4" y="105.2">8</text>
<text x="64.1" y="109">4</text>
<text x="64.1" y="111.5">5</text>
<text x="91.4" y="109">23</text>
<text x="91.4" y="111.5">28</text>
<text x="63.5" y="119.1">12</text>
<text x="64.1" y="114">6</text>
<text x="64.1" y="116.6">7</text>
<text x="91.4" y="114">29</text>
<text x="91.4" y="116.6">30</text>
<text x="91.4" y="119.1">31</text>
<text x="63.5" y="121.7">17</text>
<text x="63.5" y="124.2">18</text>
<text x="91.4" y="121.7">32</text>
<text x="91.4" y="124.2">33</text>
<text x="63.5" y="126.7">19</text>
<text x="63.5" y="129.3">20</text>
<text x="63.5" y="131.8">21</text>
<text x="91.4" y="126.7">34</text>
<text x="91.4" y="129.3">35</text>
<text x="91.4" y="131.8">26</text>
<text x="214.6" y="128">1</text>
<text x="214.6" y="130.6">3</text>
<text x="223.4" y="128">2</text>
<text x="223.4" y="130.6">4</text>
<text x="63.5" y="134.4">22</text>
<text x="64.1" y="136.9">8</text>
<text x="91.4" y="134.4">16</text>
<text x="91.4" y="136.9">24</text>
<text x="214.6" y="133.1">5</text>
<text x="214.6" y="135.6">7</text>
<text x="223.4" y="133.1">6</text>
<text x="223.4" y="135.6">8</text>
<text x="64.1" y="139.4">9</text>
<text x="91.4" y="139.4">25</text>
<text x="78.5" y="144.2" transform="rotate(-90 78.5 144.2)">1</text>
<text x="51.4" y="156">3</text>
<text x="59" y="156">4</text>
<text x="51.4" y="161">1</text>
<text x="59" y="161">2</text>
<text x="108.5" y="157.2">3</text>
<text x="116.1" y="157.2">4</text>
<text x="108.5" y="162.3">1</text>
<text x="116.1" y="162.3">2</text>
</g>
<g font-size="1.8" fill="#0f0f0f">
<text x="57.1" y="93.6">EN</text>
<text x="97.8" y="93.6">Output</text>
<text x="57.1" y="98.7">Boot</text>
<text x="97.8" y="96.2">Input</text>
<text x="161.3" y="100">Data-</text>
<text x="161.3" y="97.4">Data+</text>
<text x="240" y="97.4">Input</text>
<text x="97.8" y="103.8">Data-</text>
<text x="97.8" y="106.3">Data+</text>
<text x="240" y="127.9">Output</text>
<text x="41.9" y="171.1">EN</text>
<text x="99.1" y="172.4">Boot</text>
</g>
<g font-size="1.1" fill="#a90000">
<text x="115.1" y="34">1</text>
<text x="130.3" y="31.5">4</text>
<text x="120.4" y="41.2" transform="rotate(-90 120.4 41.2)">3</text>
<text x="125.5" y="41.2" transform="rotate(-90 125.5 41.2)">5</text>
<text x="130.3" y="36.6">2</text>
</g>
<g font-size="1.1" fill="#006464">
<text x="144.1" y="35.7">330uH</text>
<text x="107.9" y="42.5">100uF</text>
<text x="112.3" y="42.5">10V</text>
<text x="157.4" y="46.3">330uF</text>
<text x="161.8" y="46.3">4V</text>
</g>
<g font-size=".7" fill="#006464">
<text x="117.3" y="34.8">Vin</text>
<text x="125.1" y="32.2">Feedback</text>
<text x="121.1" y="38.9" transform="rotate(-90 121.1 38.9)">GND</text>
<text x="126.2" y="38.9" transform="rotate(-90 126.2 38.9)">ON/OFF</text>
<text x="127" y="37.3">Vout</text>
</g>
</svg>
